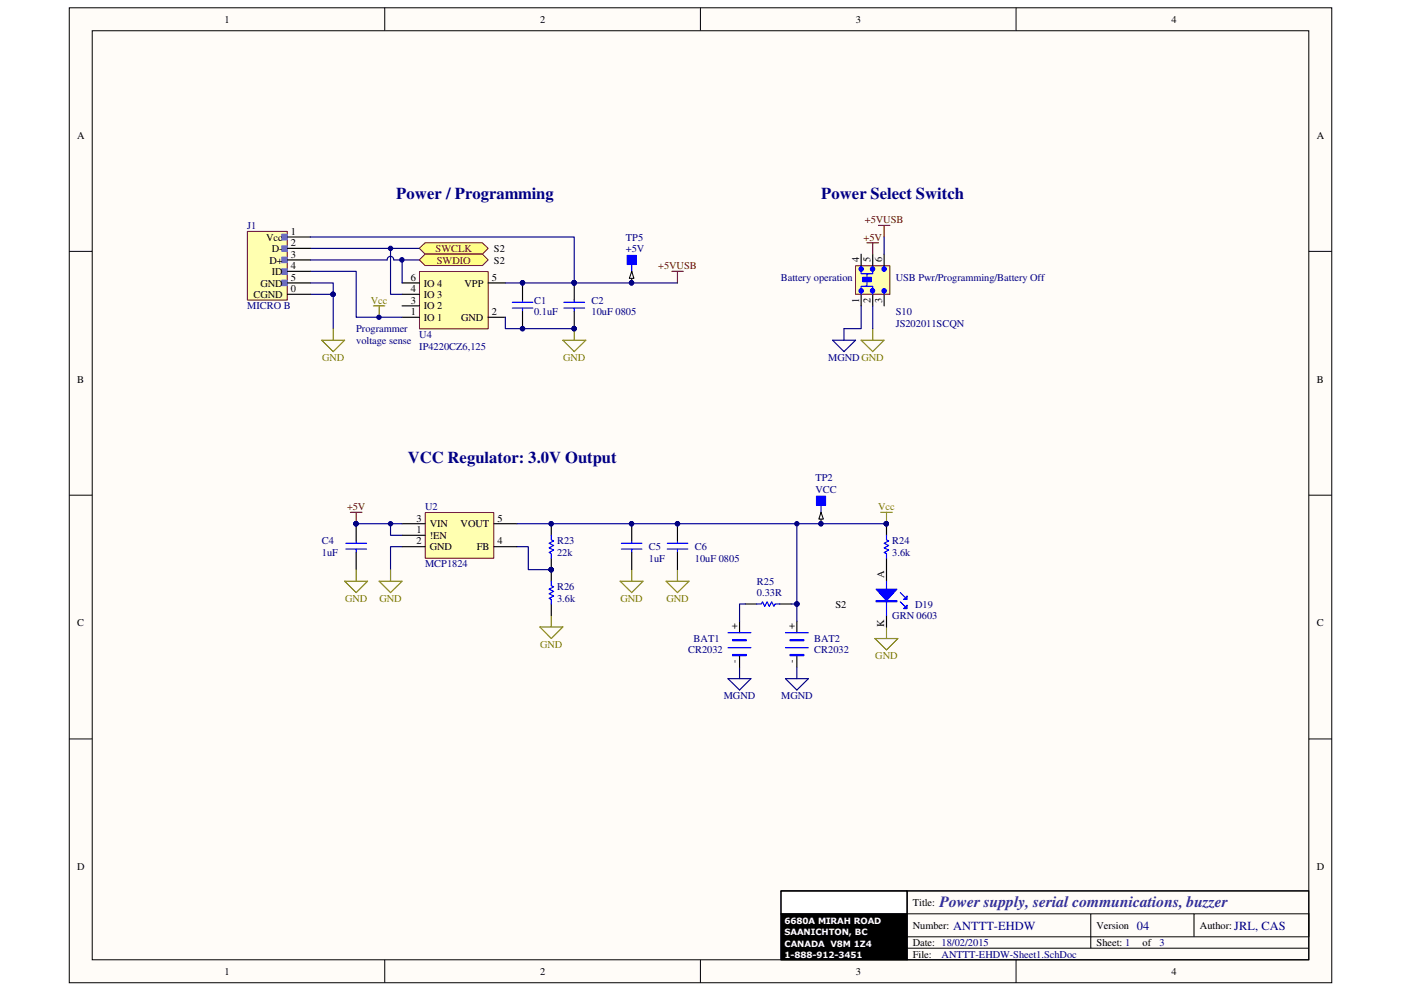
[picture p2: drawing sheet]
<svg xmlns="http://www.w3.org/2000/svg" width="297mm" height="210mm" viewBox="0 0 297 210" stroke-linecap="round" stroke-linejoin="round" font-family="sans-serif">
<path d="M14.7 1.7h267.7v206.7h-267.7z" fill="#fffcf8"/>
<path d="M14.7 1.7h267.7v206.7h-267.7z" fill="none" stroke="#000" stroke-width=".21"/>
<path d="M19.6 6.6h257.9v196.9h-257.9z" fill="#fffcf8"/>
<g fill="none" stroke="#000" stroke-width=".21">
<path d="M19.6 6.5h257.9v197h-257.9zM81.6 1.6v4.9M148.5 1.6v4.9M215.4 1.6v4.9M14.7 53.3h4.9M277.5 53.3h4.9M14.7 105h4.9M277.5 105h4.9M14.7 156.7h4.9M277.5 156.7h4.9M165.6 188.9h26.7M192.3 198.6h85.2v-4.8h-24.4v4.8"/>
<path d="M192.3 193.8h60.8M231.3 193.8v7.2M277.5 188.9h-85.2v14.6M81.6 203.5v4.9M148.5 203.5v4.9M192.3 201h85.2M215.4 203.5v4.9"/>
</g>
<path d="M165.6 189h26.7v4.8h-26.7z" fill="#fff"/>
<path d="M165.6 188.9h26.7v4.9h-26.7zM165.6 193.8h26.7v9.7h-26.7z" fill="none" stroke="#000" stroke-width=".21"/>
<path d="M165.6 188.9h111.9v14.6h-111.9zM165.6 193.8h26.7M192.3 188.9v14.6" fill="none" stroke="#000" stroke-width=".24"/>
<path d="M165.6 193.8h26.7v9.7h-26.7z" fill="#000"/>
<path d="M114.5 132.9h4.8l-2.4 2.5zM116.9 130.5v2.4M131.5 123.2h4.9l-2.5 2.4zM133.9 120.8v2.4" fill="none" stroke="#808000" stroke-width=".24"/>
<path d="M173.1 105.2h1.9v1.9h-1.9z" fill-rule="evenodd" fill="#00f"/>
<path d="M173.1 105.2h1.9v1.9h-1.9z" fill="none" stroke="#00f" stroke-width=".21"/>
<path d="M174.1 107.1v1.5" fill="none" stroke="#00f" stroke-width=".24"/>
<path d="M174.1 108.6v2.4" fill="none" stroke="#000" stroke-width=".24"/>
<path d="M174.1 108.6l.5 1.5h-1z" fill="#fffcf8"/>
<path d="M174.1 108.6l.5 1.5h-1z" fill="none" stroke="#000" stroke-width=".21"/>
<circle cx="174" cy="111" r=".46" fill="#000080"/>
<circle cx="174" cy="111" r=".46" fill="none" stroke="#000080" stroke-width=".21"/>
<circle cx="174" cy="111" r=".46" fill="#000080"/>
<circle cx="174" cy="111" r=".46" fill="none" stroke="#000080" stroke-width=".21"/>
<path d="M141.2 123.2h4.9l-2.5 2.4zM143.6 120.8v2.4" fill="none" stroke="#808000" stroke-width=".24"/>
<path d="M141.5 116.4h4.3M141.5 115.2h4.3M143.6 114.7v.5M143.6 116.4v.7" fill="none" stroke="#00f" stroke-width=".24"/>
<path d="M143.6 111v3.7" fill="none" stroke="#000" stroke-width=".24"/>
<circle cx="143.6" cy="111" r=".46" fill="#000080"/>
<circle cx="143.6" cy="111" r=".46" fill="none" stroke="#000080" stroke-width=".21"/>
<path d="M143.6 117.1v3.7" fill="none" stroke="#000" stroke-width=".24"/>
<circle cx="143.6" cy="111" r=".46" fill="#000080"/>
<circle cx="143.6" cy="111" r=".46" fill="none" stroke="#000080" stroke-width=".21"/>
<path d="M109.6 115.9h2.4v4.9h4.9" fill="none" stroke="#000080" stroke-width=".24"/>
<circle cx="116.8" cy="120.8" r=".46" fill="#000080"/>
<circle cx="116.8" cy="120.8" r=".46" fill="none" stroke="#000080" stroke-width=".21"/>
<path d="M116.9 111v2.5" fill="none" stroke="#000" stroke-width=".24"/>
<circle cx="116.8" cy="111" r=".46" fill="#000080"/>
<circle cx="116.8" cy="111" r=".46" fill="none" stroke="#000080" stroke-width=".21"/>
<path d="M116.9 118.4v2.4" fill="none" stroke="#000" stroke-width=".24"/>
<circle cx="116.8" cy="120.8" r=".46" fill="#000080"/>
<circle cx="116.8" cy="120.8" r=".46" fill="none" stroke="#000080" stroke-width=".21"/>
<path d="M116.9 113.5v1l.5 .2-1 .5 1 .5-1 .5 1 .4-1 .5 .5 .3v1" fill="none" stroke="#00f" stroke-width=".24"/>
<circle cx="116.8" cy="111" r=".46" fill="#000080"/>
<circle cx="116.8" cy="111" r=".46" fill="none" stroke="#000080" stroke-width=".21"/>
<circle cx="116.8" cy="120.8" r=".46" fill="#000080"/>
<circle cx="116.8" cy="120.8" r=".46" fill="none" stroke="#000080" stroke-width=".21"/>
<path d="M74.3 108.6h2.4M75.5 108.6v2.4" fill="none" stroke="#800000" stroke-width=".24"/>
<circle cx="75.5" cy="111" r=".46" fill="#000080"/>
<circle cx="75.5" cy="111" r=".46" fill="none" stroke="#000080" stroke-width=".21"/>
<path d="M90.2 108.7h14.5v9.7h-14.5z" fill="#ffffb0"/>
<path d="M90.2 108.7h14.5v9.7h-14.5z" fill="none" stroke="#800000" stroke-width=".21"/>
<path d="M75.5 111v3.7M85.3 113.5h4.8M85.3 115.9h4.8M85.3 111h4.8M104.7 115.9h4.9M104.7 111h4.9" fill="none" stroke="#000" stroke-width=".24"/>
<path d="M73.3 116.4h4.4M73.3 115.2h4.4M75.5 114.7v.5M75.5 116.4v.7" fill="none" stroke="#00f" stroke-width=".24"/>
<circle cx="75.5" cy="111" r=".46" fill="#000080"/>
<circle cx="75.5" cy="111" r=".46" fill="none" stroke="#000080" stroke-width=".21"/>
<path d="M75.5 117.1v3.7" fill="none" stroke="#000" stroke-width=".24"/>
<circle cx="75.5" cy="111" r=".46" fill="#000080"/>
<circle cx="75.5" cy="111" r=".46" fill="none" stroke="#000080" stroke-width=".21"/>
<path d="M75.5 111h9.8" fill="none" stroke="#000080" stroke-width=".24"/>
<circle cx="75.5" cy="111" r=".46" fill="#000080"/>
<circle cx="75.5" cy="111" r=".46" fill="none" stroke="#000080" stroke-width=".21"/>
<path d="M82.8 111v2.5h2.5" fill="none" stroke="#000080" stroke-width=".24"/>
<circle cx="82.8" cy="111" r=".46" fill="#000080"/>
<circle cx="82.8" cy="111" r=".46" fill="none" stroke="#000080" stroke-width=".21"/>
<path d="M85.3 115.9h-2.5v4.9" fill="none" stroke="#000080" stroke-width=".24"/>
<path d="M73.1 123.2h4.8l-2.4 2.4zM75.5 120.8v2.4M80.4 123.2h4.9l-2.5 2.4zM82.8 120.8v2.4" fill="none" stroke="#808000" stroke-width=".24"/>
<path d="M131.7 116.4h4.4M131.7 115.2h4.4M133.9 114.7v.5M133.9 116.4v.7" fill="none" stroke="#00f" stroke-width=".24"/>
<path d="M133.9 111v3.7" fill="none" stroke="#000" stroke-width=".24"/>
<circle cx="133.9" cy="111" r=".46" fill="#000080"/>
<circle cx="133.9" cy="111" r=".46" fill="none" stroke="#000080" stroke-width=".21"/>
<path d="M133.9 117.1v3.7" fill="none" stroke="#000" stroke-width=".24"/>
<circle cx="133.9" cy="111" r=".46" fill="#000080"/>
<circle cx="133.9" cy="111" r=".46" fill="none" stroke="#000080" stroke-width=".21"/>
<path d="M116.9 120.8v2.4M116.9 128.1v2.4" fill="none" stroke="#000" stroke-width=".24"/>
<circle cx="116.8" cy="120.8" r=".46" fill="#000080"/>
<circle cx="116.8" cy="120.8" r=".46" fill="none" stroke="#000080" stroke-width=".21"/>
<path d="M116.9 123.2v1l.5 .2-1 .5 1 .5-1 .5 1 .5-1 .5 .5 .2v1" fill="none" stroke="#00f" stroke-width=".24"/>
<circle cx="116.8" cy="120.8" r=".46" fill="#000080"/>
<circle cx="116.8" cy="120.8" r=".46" fill="none" stroke="#000080" stroke-width=".21"/>
<path d="M109.6 111h78.4M166.5 143.9h4.9l-2.5 2.4zM168.9 141.4v2.5" fill="none" stroke="#000080" stroke-width=".24"/>
<path d="M168.9 131.7v2.5M168.9 139v2.4" fill="none" stroke="#000" stroke-width=".24"/>
<path d="M166.5 137.3h4.9M166.5 134.2h4.9M167.5 135.6h2.9v.2h-2.9zM167.5 138.8h2.9v.2h-2.9z" fill="none" stroke="#00f" stroke-width=".24"/>
<path d="M167.5 135.7h2.9" fill="none" stroke="#00f" stroke-width=".21"/>
<path d="M167.5 138.9h2.9" fill="none" stroke="#00f" stroke-width=".25"/>
<circle cx="187.9" cy="111" r=".46" fill="#000080"/>
<circle cx="187.9" cy="111" r=".46" fill="none" stroke="#000080" stroke-width=".21"/>
<path d="M186.7 108.6h2.5M188 108.6v2.4" fill="none" stroke="#808000" stroke-width=".24"/>
<circle cx="187.9" cy="111" r=".46" fill="#000080"/>
<circle cx="187.9" cy="111" r=".46" fill="none" stroke="#000080" stroke-width=".21"/>
<path d="M182.6 62.4v2.5M185 62.4v2.5M187.4 62.4v2.5" fill="none" stroke="#000" stroke-width=".24"/>
<path d="M181.4 56.4h7.3v6h-7.3z" fill="#ffffb0"/>
<path d="M181.4 56.3h7.3v6.1h-7.3z" fill="none" stroke="#800000" stroke-width=".21"/>
<path d="M182.9 58.8h1.9v.9h-1.9z" fill="#00f"/>
<path d="M182.9 58.8h1.9v.9h-1.9z" fill="none" stroke="#00f" stroke-width=".21"/>
<path d="M183.8 59.5v1.2h-1.2v1.2M182.6 61.2v1.2M183.3 60.7h1.7v1.2M185 61.2v1.2" fill="none" stroke="#00f" stroke-width=".24"/>
<circle cx="182.6" cy="61.7" r=".48" fill="#00f"/>
<circle cx="182.6" cy="61.7" r=".48" fill="none" stroke="#00f" stroke-width=".21"/>
<circle cx="185" cy="61.7" r=".48" fill="#00f"/>
<circle cx="185" cy="61.7" r=".48" fill="none" stroke="#00f" stroke-width=".21"/>
<circle cx="187.4" cy="61.7" r=".48" fill="#00f"/>
<circle cx="187.4" cy="61.7" r=".48" fill="none" stroke="#00f" stroke-width=".21"/>
<path d="M187.4 61.4v1" fill="none" stroke="#00f" stroke-width=".24"/>
<circle cx="187.4" cy="57" r=".48" fill="#00f"/>
<circle cx="187.4" cy="57" r=".48" fill="none" stroke="#00f" stroke-width=".21"/>
<circle cx="185" cy="57" r=".48" fill="#00f"/>
<circle cx="185" cy="57" r=".48" fill="none" stroke="#00f" stroke-width=".21"/>
<circle cx="182.6" cy="57" r=".48" fill="#00f"/>
<circle cx="182.6" cy="57" r=".48" fill="none" stroke="#00f" stroke-width=".21"/>
<path d="M182.6 56.8v1.2h1.7M182.6 56.3v1M185 56.8v1.2h-1.2v.8M185 56.3v1M187.4 56.3v1" fill="none" stroke="#00f" stroke-width=".24"/>
<path d="M182.6 53.9v2.4M185 53.9v2.4M187.4 53.9v2.4" fill="none" stroke="#000" stroke-width=".24"/>
<path d="M142.4 57.5h2.5M143.6 57.5v2.5" fill="none" stroke="#800000" stroke-width=".24"/>
<path d="M133 54.1h1.9v2h-1.9z" fill-rule="evenodd" fill="#00f"/>
<path d="M133 54.1h1.9v2h-1.9z" fill="none" stroke="#00f" stroke-width=".21"/>
<path d="M133.9 56.1v1.4" fill="none" stroke="#00f" stroke-width=".24"/>
<path d="M133.9 57.5v2.5" fill="none" stroke="#000" stroke-width=".24"/>
<path d="M133.9 57.5l.5 1.5h-1z" fill="#fffcf8"/>
<path d="M133.9 57.5l.5 1.5h-1z" fill="none" stroke="#000" stroke-width=".21"/>
<circle cx="133.9" cy="60" r=".47" fill="#000080"/>
<circle cx="133.9" cy="60" r=".47" fill="none" stroke="#000080" stroke-width=".21"/>
<circle cx="133.9" cy="60" r=".47" fill="#000080"/>
<circle cx="133.9" cy="60" r=".47" fill="none" stroke="#000080" stroke-width=".21"/>
<path d="M188 111v2.5" fill="none" stroke="#000" stroke-width=".24"/>
<circle cx="187.9" cy="111" r=".46" fill="#000080"/>
<circle cx="187.9" cy="111" r=".46" fill="none" stroke="#000080" stroke-width=".21"/>
<path d="M188 118.4v2.4" fill="none" stroke="#000" stroke-width=".24"/>
<path d="M188 113.5v1l.4 .2-1 .5 1 .5-1 .5 1 .4-1 .5 .6 .3v1" fill="none" stroke="#00f" stroke-width=".24"/>
<circle cx="187.9" cy="111" r=".46" fill="#000080"/>
<circle cx="187.9" cy="111" r=".46" fill="none" stroke="#000080" stroke-width=".21"/>
<path d="M185.5 135.4h4.9l-2.4 2.4zM188 132.9v2.5" fill="none" stroke="#808000" stroke-width=".24"/>
<path d="M188 120.8v2.4M188 130.5v2.4" fill="none" stroke="#000" stroke-width=".24"/>
<path d="M188 123.2v7.3M190.9 127.6l1 1M190.9 125.6l1 1" fill="none" stroke="#00f" stroke-width=".24"/>
<path d="M185.8 124.9h4.4l-2.2 2.4z" fill="#00f"/>
<path d="M185.8 124.9h4.4l-2.2 2.4zM185.8 127.3h4.4v.3h-4.4z" fill="none" stroke="#00f" stroke-width=".24"/>
<path d="M185.8 127.5h4.4" fill="none" stroke="#00f" stroke-width=".25"/>
<path d="M192.3 128.3v.7h-.7z" fill="#00f"/>
<path d="M192.3 128.3v.7h-.7z" fill="none" stroke="#00f" stroke-width=".24"/>
<path d="M192.3 126.4v.7h-.7z" fill="#00f"/>
<path d="M192.3 126.4v.7h-.7z" fill="none" stroke="#00f" stroke-width=".24"/>
<path d="M88.9 52.7l1.2-1.2h12.2l1.2 1.2-1.2 1.2h-12.2z" fill-rule="evenodd" fill="#ffff80"/>
<path d="M88.9 52.7l1.2-1.2h12.2l1.2 1.2-1.2 1.2h-12.2z" fill="none" stroke="#800000" stroke-width=".21"/>
<path d="M88.9 55.1l1.2-1.2h12.2l1.2 1.2-1.2 1.2h-12.2z" fill-rule="evenodd" fill="#ffff80"/>
<path d="M88.9 55.1l1.2-1.2h12.2l1.2 1.2-1.2 1.2h-12.2z" fill="none" stroke="#800000" stroke-width=".21"/>
<path d="M176.5 72.1h4.9l-2.5 2.4zM182.6 64.9v4.8h-3.7v2.4M185 64.9v4.8" fill="none" stroke="#000080" stroke-width=".24"/>
<path d="M182.6 72.1h4.8l-2.4 2.4zM185 69.7v2.4" fill="none" stroke="#808000" stroke-width=".24"/>
<path d="M89 57.6h14.5v12.1h-14.5z" fill="#ffffb0"/>
<path d="M88.9 57.6h14.6v12.1h-14.6z" fill="none" stroke="#800000" stroke-width=".21"/>
<path d="M85.3 60h3.6M103.5 60h3.6M121.7 60v3.6M85.3 67.3h3.6M85.3 64.9h3.6M85.3 62.4h3.6M103.5 67.3h3.6" fill="none" stroke="#000" stroke-width=".24"/>
<path d="M119.5 65.3h4.4M119.5 64.1h4.4M121.7 63.6v.5M121.7 65.3v.7" fill="none" stroke="#00f" stroke-width=".24"/>
<circle cx="121.7" cy="60" r=".47" fill="#000080"/>
<circle cx="121.7" cy="60" r=".47" fill="none" stroke="#000080" stroke-width=".21"/>
<path d="M121.7 66v3.7" fill="none" stroke="#000" stroke-width=".24"/>
<circle cx="121.7" cy="69.7" r=".46" fill="#000080"/>
<circle cx="121.7" cy="69.7" r=".46" fill="none" stroke="#000080" stroke-width=".21"/>
<circle cx="121.7" cy="60" r=".47" fill="#000080"/>
<circle cx="121.7" cy="60" r=".47" fill="none" stroke="#000080" stroke-width=".21"/>
<circle cx="121.7" cy="69.7" r=".46" fill="#000080"/>
<circle cx="121.7" cy="69.7" r=".46" fill="none" stroke="#000080" stroke-width=".21"/>
<path d="M108.6 65.3h4.4M108.6 64.1h4.4M110.8 63.6v.5M110.8 65.3v.7" fill="none" stroke="#00f" stroke-width=".24"/>
<path d="M110.8 60v3.6" fill="none" stroke="#000" stroke-width=".24"/>
<circle cx="110.8" cy="60" r=".47" fill="#000080"/>
<circle cx="110.8" cy="60" r=".47" fill="none" stroke="#000080" stroke-width=".21"/>
<path d="M110.8 66v3.7" fill="none" stroke="#000" stroke-width=".24"/>
<circle cx="110.8" cy="69.7" r=".46" fill="#000080"/>
<circle cx="110.8" cy="69.7" r=".46" fill="none" stroke="#000080" stroke-width=".21"/>
<circle cx="110.8" cy="60" r=".47" fill="#000080"/>
<circle cx="110.8" cy="60" r=".47" fill="none" stroke="#000080" stroke-width=".21"/>
<circle cx="110.8" cy="69.7" r=".46" fill="#000080"/>
<circle cx="110.8" cy="69.7" r=".46" fill="none" stroke="#000080" stroke-width=".21"/>
<path d="M107.1 67.3v2.4h14.6" fill="none" stroke="#000080" stroke-width=".24"/>
<circle cx="121.7" cy="69.7" r=".46" fill="#000080"/>
<circle cx="121.7" cy="69.7" r=".46" fill="none" stroke="#000080" stroke-width=".21"/>
<path d="M119.3 72.1h4.9l-2.5 2.4zM121.7 69.7v2.4" fill="none" stroke="#808000" stroke-width=".24"/>
<circle cx="121.7" cy="69.7" r=".46" fill="#000080"/>
<circle cx="121.7" cy="69.7" r=".46" fill="none" stroke="#000080" stroke-width=".21"/>
<path d="M107.1 60h14.6" fill="none" stroke="#000080" stroke-width=".24"/>
<circle cx="121.7" cy="60" r=".47" fill="#000080"/>
<circle cx="121.7" cy="60" r=".47" fill="none" stroke="#000080" stroke-width=".21"/>
<path d="M85.3 55.1v4.9" fill="none" stroke="#000080" stroke-width=".24"/>
<circle cx="85.2" cy="55.1" r=".48" fill="#000080"/>
<circle cx="85.2" cy="55.1" r=".48" fill="none" stroke="#000080" stroke-width=".21"/>
<path d="M82.8 52.7v9.7h2.5" fill="none" stroke="#000080" stroke-width=".24"/>
<circle cx="82.8" cy="52.7" r=".46" fill="#000080"/>
<circle cx="82.8" cy="52.7" r=".46" fill="none" stroke="#000080" stroke-width=".21"/>
<path d="M65.8 55.1h16.3a.7 .7 0 0 1 .7-.7 .7 .7 0 0 1 .7 .7M65.8 52.7h23.1M83.5 55.1h5.4M121.7 60h21.9" fill="none" stroke="#000080" stroke-width=".24"/>
<circle cx="121.7" cy="60" r=".47" fill="#000080"/>
<circle cx="121.7" cy="60" r=".47" fill="none" stroke="#000080" stroke-width=".21"/>
<path d="M65.8 50.2h55.9v9.8" fill="none" stroke="#000080" stroke-width=".24"/>
<circle cx="121.7" cy="60" r=".47" fill="#000080"/>
<circle cx="121.7" cy="60" r=".47" fill="none" stroke="#000080" stroke-width=".21"/>
<path d="M158 128.1h-1.2v3.6M168.9 128.1v3.6M154.3 143.9h4.9l-2.4 2.4zM156.8 141.4v2.5" fill="none" stroke="#000080" stroke-width=".24"/>
<path d="M156.8 131.7v2.5M156.8 139v2.4M158 128.1h2.4M165.3 128.1h2.5" fill="none" stroke="#000" stroke-width=".24"/>
<path d="M154.3 137.3h4.9M154.3 134.2h4.9M155.3 135.6h2.9v.2h-2.9zM155.3 138.8h2.9v.2h-2.9zM160.4 128.1h1l.3-.5 .4 1 .5-1 .5 1 .5-1 .5 1 .2-.5h1" fill="none" stroke="#00f" stroke-width=".24"/>
<path d="M155.3 135.7h2.9" fill="none" stroke="#00f" stroke-width=".21"/>
<path d="M155.3 138.9h2.9" fill="none" stroke="#00f" stroke-width=".25"/>
<circle cx="168.9" cy="128.1" r=".46" fill="#000080"/>
<circle cx="168.9" cy="128.1" r=".46" fill="none" stroke="#000080" stroke-width=".21"/>
<path d="M79.2 64.9h2.4M80.4 64.9v2.4" fill="none" stroke="#808000" stroke-width=".24"/>
<circle cx="80.3" cy="67.3" r=".46" fill="#000080"/>
<circle cx="80.3" cy="67.3" r=".46" fill="none" stroke="#000080" stroke-width=".21"/>
<path d="M65.8 57.5h9.7v9.8h9.8M65.8 62.4h4.9" fill="none" stroke="#000080" stroke-width=".24"/>
<circle cx="70.6" cy="62.4" r=".46" fill="#000080"/>
<circle cx="70.6" cy="62.4" r=".46" fill="none" stroke="#000080" stroke-width=".21"/>
<path d="M65.8 60h4.9v2.4" fill="none" stroke="#000080" stroke-width=".24"/>
<circle cx="70.6" cy="62.4" r=".46" fill="#000080"/>
<circle cx="70.6" cy="62.4" r=".46" fill="none" stroke="#000080" stroke-width=".21"/>
<path d="M70.7 62.4v7.3" fill="none" stroke="#000080" stroke-width=".24"/>
<circle cx="70.6" cy="62.4" r=".46" fill="#000080"/>
<circle cx="70.6" cy="62.4" r=".46" fill="none" stroke="#000080" stroke-width=".21"/>
<path d="M68.2 72.1h4.9l-2.4 2.4zM70.7 69.7v2.4" fill="none" stroke="#808000" stroke-width=".24"/>
<path d="M183.8 51.5h2.5M185 51.5v2.4M186.3 47.8h2.4M187.4 47.8v2.4" fill="none" stroke="#800000" stroke-width=".24"/>
<path d="M187.4 50.2v3.7M167.8 128.1h1.1" fill="none" stroke="#000080" stroke-width=".24"/>
<circle cx="168.9" cy="128.1" r=".46" fill="#000080"/>
<circle cx="168.9" cy="128.1" r=".46" fill="none" stroke="#000080" stroke-width=".21"/>
<path d="M168.9 111v17.1" fill="none" stroke="#000080" stroke-width=".24"/>
<circle cx="168.9" cy="128.1" r=".46" fill="#000080"/>
<circle cx="168.9" cy="128.1" r=".46" fill="none" stroke="#000080" stroke-width=".21"/>
<circle cx="168.9" cy="111" r=".46" fill="#000080"/>
<circle cx="168.9" cy="111" r=".46" fill="none" stroke="#000080" stroke-width=".21"/>
<path d="M52.5 49.1h8.4v14.5h-8.4z" fill="#ffffb0"/>
<path d="M52.4 49.1h8.5v14.5h-8.5z" fill="none" stroke="#800000" stroke-width=".21"/>
<path d="M59.8 52.2h1.1v1.1h-1.1z" fill="#5f73e2"/>
<path d="M59.7 52.1h1.2v1.2h-1.2z" fill="none" stroke="#5f73e2" stroke-width=".21"/>
<path d="M59.8 49.7h1.1v1.2h-1.1z" fill="#5f73e2"/>
<path d="M59.7 49.7h1.2v1.2h-1.2z" fill="none" stroke="#5f73e2" stroke-width=".21"/>
<path d="M59.8 54.6h1.1v1.1h-1.1z" fill="#5f73e2"/>
<path d="M59.7 54.5h1.2v1.2h-1.2z" fill="none" stroke="#5f73e2" stroke-width=".21"/>
<path d="M59.8 59.4h1.1v1.2h-1.1z" fill="#5f73e2"/>
<path d="M59.7 59.4h1.2v1.2h-1.2z" fill="none" stroke="#5f73e2" stroke-width=".21"/>
<path d="M59.8 57h1.1v1.2h-1.1z" fill="#5f73e2"/>
<path d="M59.7 57h1.2v1.2h-1.2z" fill="none" stroke="#5f73e2" stroke-width=".21"/>
<path d="M60.9 50.2h4.9M60.9 52.7h4.9M60.9 55.1h4.9M60.9 57.5h4.9M60.9 60h4.9M60.9 62.4h4.9" fill="none" stroke="#000" stroke-width=".24"/>
<g font-size="3.5" fill="#000080">
<text x="84" y="42.2">Power / Programming</text>
<text x="174.1" y="42.2">Power Select Switch</text>
<text x="86.5" y="98.1">VCC Regulator: 3.0V Output</text>
</g>
<text font-size="3.3" fill="#421c8b" x="199.2" y="192.3">Power supply, serial communications, buzzer</text>
<g font-size="2.6" fill="#000080">
<text x="202.1" y="197.1">ANTTT-EHDW</text>
<text x="241" y="197.1">04</text>
<text x="261.7" y="197.1">JRL, CAS</text>
</g>
<g font-size="2.2">
<text x="47.6" y="4.8">1</text>
<text x="114.5" y="4.8">2</text>
<text x="181.4" y="4.8">3</text>
<text x="248.4" y="4.8">4</text>
<text x="16.3" y="29.4">A</text>
<text x="279.2" y="29.4">A</text>
<text x="56.4" y="51">Vcc</text>
<text x="57.7" y="53.4">D-</text>
<text x="61.7" y="52.2">2</text>
<text x="61.7" y="49.8">1</text>
<text x="104.7" y="53.4">S2</text>
<text x="57.1" y="55.9">D+</text>
<text x="57.7" y="58.3">ID</text>
<text x="61.7" y="54.7">3</text>
<text x="61.7" y="57.1">4</text>
<text x="61.7" y="59.5">5</text>
<text x="87.1" y="59.5">6</text>
<text x="104.3" y="59.5">5</text>
<text x="104.7" y="55.9">S2</text>
<text x="182.2" y="55.6" transform="rotate(-90 182.2 55.6)">4</text>
<text x="184.6" y="55.6" transform="rotate(-90 184.6 55.6)">5</text>
<text x="187" y="55.6" transform="rotate(-90 187 55.6)">6</text>
<text x="53.7" y="63.2">CGND</text>
<text x="55.2" y="60.7">GND</text>
<text x="61.7" y="61.9">0</text>
<text x="87.1" y="64.4">3</text>
<text x="87.1" y="61.9">4</text>
<text x="89.9" y="65.6">IO 2</text>
<text x="89.9" y="63.2">IO 3</text>
<text x="89.9" y="60.7">IO 4</text>
<text x="98.5" y="60.7">VPP</text>
<text x="182.2" y="64.3" transform="rotate(-90 182.2 64.3)">1</text>
<text x="184.6" y="64.3" transform="rotate(-90 184.6 64.3)">2</text>
<text x="187" y="64.3" transform="rotate(-90 187 64.3)">3</text>
<text x="87.1" y="66.8">1</text>
<text x="89.9" y="68">IO 1</text>
<text x="97.8" y="68">GND</text>
<text x="104.3" y="66.8">2</text>
<text x="16.4" y="81.1">B</text>
<text x="279.2" y="81.1">B</text>
<text x="88.3" y="113">1</text>
<text x="88.3" y="110.6">3</text>
<text x="91.1" y="111.8">VIN</text>
<text x="97.7" y="111.8">VOUT</text>
<text x="105.4" y="110.6">5</text>
<text x="88.3" y="115.4">2</text>
<text x="91.1" y="114.3">!EN</text>
<text x="91.1" y="116.7">GND</text>
<text x="101.1" y="116.7">FB</text>
<text x="105.4" y="115.4">4</text>
<text x="187.5" y="122.5" transform="rotate(-90 187.5 122.5)">A</text>
<text x="177.1" y="128.8">S2</text>
<text x="16.4" y="132.8">C</text>
<text x="156.3" y="133.4" transform="rotate(-90 156.3 133.4)">+</text>
<text x="168.5" y="133.4" transform="rotate(-90 168.5 133.4)">+</text>
<text x="187.5" y="132.8" transform="rotate(-90 187.5 132.8)">K</text>
<text x="279.2" y="132.8">C</text>
<text x="156.3" y="140.5" transform="rotate(-90 156.3 140.5)">-</text>
<text x="168.5" y="140.5" transform="rotate(-90 168.5 140.5)">-</text>
<text x="16.3" y="184.5">D</text>
<text x="279.2" y="184.5">D</text>
<text x="193.5" y="192.1">Title:</text>
<text x="193.5" y="196.9">Number:</text>
<text x="232.5" y="196.9">Version</text>
<text x="254.4" y="196.9">Author:</text>
<text x="193.5" y="200.6">Date: 18/02/2015</text>
<text x="193.5" y="203">File:</text>
<text x="232.5" y="200.6">Sheet: 1</text>
<text x="242.2" y="200.6">of</text>
<text x="47.6" y="206.7">1</text>
<text x="114.5" y="206.7">2</text>
<text x="181.4" y="206.7">3</text>
<text x="248.4" y="206.7">4</text>
</g>
<g font-size="2.2" fill="#800000">
<text x="183.4" y="47.4">+5VUSB</text>
<text x="92.4" y="53.4">SWCLK</text>
<text x="183.1" y="51">+5V</text>
<text x="92.6" y="55.9">SWDIO</text>
<text x="139.6" y="57.1">+5VUSB</text>
<text x="73.6" y="108.2">+5V</text>
</g>
<g font-size="2.2" fill="#000080">
<text x="52.4" y="48.6">J1</text>
<text x="132.7" y="51">TP5</text>
<text x="132.7" y="53.4">+5V</text>
<text x="165.6" y="59.5">Battery operation</text>
<text x="189.9" y="59.5">USB Pwr/Programming/Battery Off</text>
<text x="52.4" y="65.6">MICRO B</text>
<text x="113.2" y="64.4">C1</text>
<text x="125.4" y="64.4">C2</text>
<text x="75.5" y="70.4">Programmer</text>
<text x="88.9" y="71.7">U4</text>
<text x="113.2" y="66.8">0.1uF</text>
<text x="125.4" y="66.8">10uF 0805</text>
<text x="189.9" y="66.8">S10</text>
<text x="189.9" y="69.3">JS202011SCQN</text>
<text x="75.5" y="72.9">voltage sense</text>
<text x="88.9" y="74.1">IP4220CZ6,125</text>
<text x="175.6" y="76.5">MGND GND</text>
<text x="172.9" y="102.1">TP2</text>
<text x="172.9" y="104.5">VCC</text>
<text x="90.1" y="108.2">U2</text>
<text x="68.2" y="115.4">C4</text>
<text x="68.2" y="117.9">1uF</text>
<text x="118.1" y="115.4">R23</text>
<text x="118.1" y="117.9">22k</text>
<text x="137.6" y="116.7">C5</text>
<text x="137.6" y="119.1">1uF</text>
<text x="147.3" y="116.7">C6</text>
<text x="147.3" y="119.1">10uF 0805</text>
<text x="189.2" y="115.4">R24</text>
<text x="189.2" y="117.9">3.6k</text>
<text x="90.1" y="120.3">MCP1824</text>
<text x="118.1" y="125.2">R26</text>
<text x="160.5" y="124">R25</text>
<text x="118.1" y="127.6">3.6k</text>
<text x="160.5" y="126.4">0.33R</text>
<text x="189.2" y="131.3">GRN 0603</text>
<text x="194.1" y="128.8">D19</text>
<text x="147.1" y="136.1">BAT1</text>
<text x="172.6" y="136.1">BAT2</text>
<text x="145.9" y="138.6">CR2032</text>
<text x="172.6" y="138.6">CR2032</text>
<text x="153.5" y="148.3">MGND</text>
<text x="165.6" y="148.3">MGND</text>
<text x="199.6" y="203">ANTTT-EHDW-Sheet1.SchDoc</text>
<text x="245.9" y="200.6">3</text>
</g>
<g font-size="2.2" fill="#808000">
<text x="78.6" y="64.4">Vcc</text>
<text x="68.3" y="76.5">GND</text>
<text x="119.4" y="76.5">GND</text>
<text x="186.2" y="108.2">Vcc</text>
<text x="73.1" y="127.6">GND</text>
<text x="80.4" y="127.6">GND</text>
<text x="131.6" y="127.6">GND</text>
<text x="141.3" y="127.6">GND</text>
<text x="114.5" y="137.4">GND</text>
<text x="185.6" y="139.8">GND</text>
</g>
<g font-size="1.8" fill="#fff">
<text x="166.3" y="195.8">6680A MIRAH ROAD</text>
<text x="166.3" y="198.2">SAANICHTON, BC</text>
<text x="166.3" y="200.7">CANADA V8M 1Z4</text>
<text x="166.3" y="203.1">1-888-912-3451</text>
</g>
</svg>
